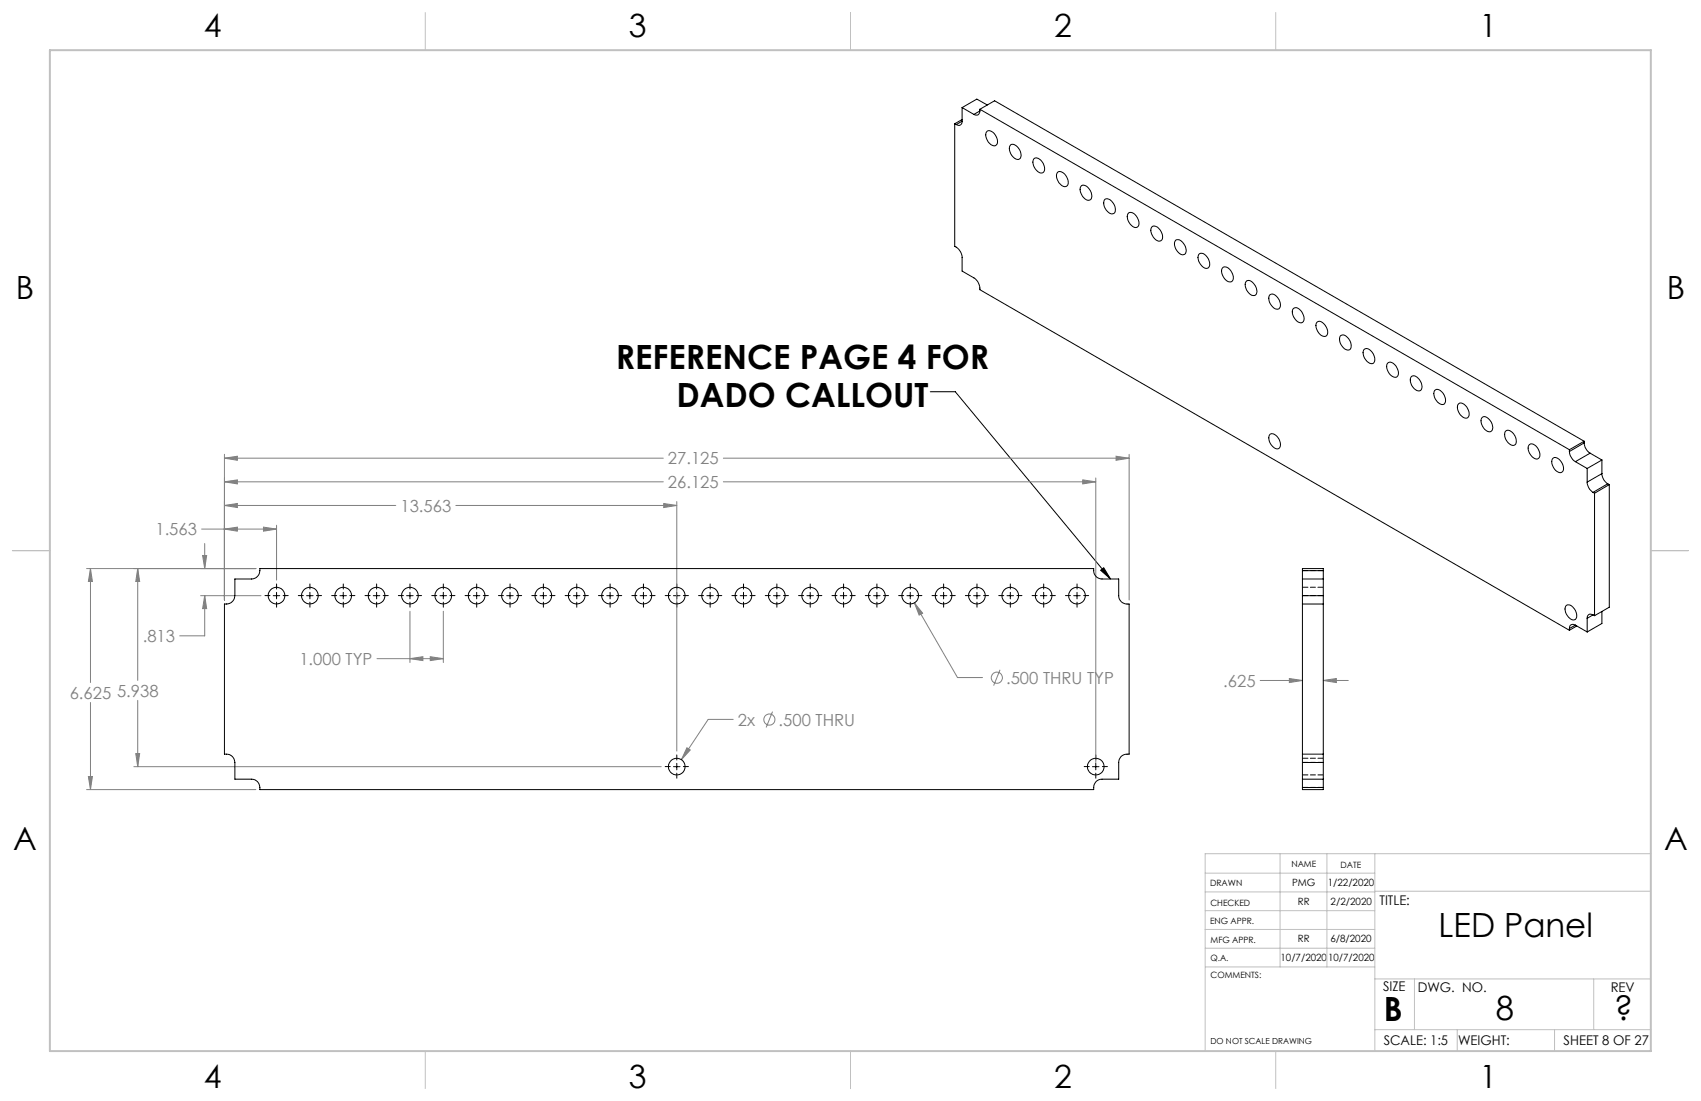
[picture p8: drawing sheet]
<svg xmlns="http://www.w3.org/2000/svg" width="432mm" height="279mm" viewBox="0 0 432 279" stroke-linecap="round" stroke-linejoin="round" font-family="sans-serif">
<g fill="none" stroke="#808080" stroke-width=".25">
<path d="M57 116.3l3.3-.5v1zM57 115.3v37M57 116.3h111.4M183.6 116.3h103M283.3 115.8l3.3 .5-3.3 .5zM286.6 115.3v37M51.2 134.3h19M52 137.9v6.4M57 134.3l3.3-.5v1zM57 128.3l3.3-.5v1zM57 122.3l3.3-.5v1zM57 128.3h43.5"/>
<path d="M57 122.3h111.4M66.9 133.8l3.3 .5-3.3 .5zM70.2 133.3v13.9M115.7 128.3h56.1M168.5 127.8l3.3 .5-3.3 .5zM171.8 127.3v63.3M183.6 122.3h94.6M274.8 121.8l3.4 .5-3.4 .5zM278.2 121.3v72.2M22 144.3h42.9M23 144.3l.5 3.3h-1.1zM23 144.3v28.9"/>
<path d="M35 144.3l.5 3.3h-1zM35 144.3v28.4M50.9 151.2h15.4M51.4 141h1.1l-.5 3.3zM52 151.2l.5 3.2h-1.1zM52 151.2v10.2h-6.4M104.1 155.1v13M112.5 155.1v13M232.1 153l2.1 2.6-.9 .5zM232.1 153l11 18.9h6.3M23 178.3v22.1M35 177.7v16.9"/>
<path d="M95.7 167.1h16.8M104.1 167.1l3.3-.4v.9zM109.2 166.7l3.3 .4-3.3 .5zM253.9 170l-1.7 4M319.9 172.7h10.7M327.3 172.2l3.3 .5-3.3 .5zM335.9 172.7l3.3-.5v1zM335.9 172.7h6.4M22.4 197.1h1.1l-.5 3.3zM34 194.6h133.9M34.5 191.2h1l-.5 3.4zM174.4 189.8l.8 .5-2.2 2.5z"/>
<path d="M186.1 182.6h-6.3l-6.8 10.2M196.1 180.6l-1.6 4M22 200.4h42.9"/>
<circle cx="253" cy="172" r="1.41"/>
<circle cx="195.3" cy="182.6" r="1.4"/>
</g>
<g fill="none" stroke="#000" stroke-width=".25">
<path d="M236.1 99.4h6.4l39.4 47.5M69.4 151.2h1.6M70.2 150.3v1.7M77.8 151.2h1.7M78.7 150.3v1.7M86.3 151.2h1.6M87.1 150.3v1.7M94.8 151.2h1.6M95.6 150.3v1.7M103.2 151.2h1.7M104.1 150.3v1.7M111.7 151.2h1.6"/>
<path d="M112.5 150.3v1.7M120.2 151.2h1.6M121 150.3v1.7M128.6 151.2h1.7M129.5 150.3v1.7M137.1 151.2h1.6M137.9 150.3v1.7M145.6 151.2h1.6M146.4 150.3v1.7M154 151.2h1.7M154.9 150.3v1.7M162.5 151.2h1.6"/>
<path d="M163.3 150.3v1.7M171 151.2h1.6M171.8 150.3v1.7M179.4 151.2h1.7M180.3 150.3v1.7M187.9 151.2h1.6M188.7 150.3v1.7M196.4 151.2h1.6M197.2 150.3v1.7M204.8 151.2h1.7M205.7 150.3v1.7M213.3 151.2h1.6"/>
<path d="M214.1 150.3v1.7M221.8 151.2h1.6M222.6 150.3v1.7M230.2 151.2h1.7M231.1 150.3v1.7M238.7 151.2h1.6M239.5 150.3v1.7M247.2 151.2h1.6M248 150.3v1.7M255.6 151.2h1.7M256.5 150.3v1.7M264.1 151.2h1.6"/>
<path d="M264.9 150.3v1.7M272.6 151.2h1.6M273.4 150.3v1.7M279.4 144.7l.8-.6 1.7 2.8zM171 194.6h1.6M171.8 193.7v1.7M277.3 194.6h1.7M278.2 193.7v1.7"/>
</g>
<g fill="none" stroke="#000" stroke-width=".25" stroke-dasharray="15.2 1.3 1.3 1.3">
<path d="M68.5 151.1h-1.2M70.2 149.5v-1.3M70.2 152.8v1.3M71.9 151.1h1.3M77 151.1h-1.3M78.7 149.5v-1.3M78.7 152.8v1.3M80.3 151.1h1.3M85.5 151.1h-1.3M87.1 149.5v-1.3M87.1 152.8v1.3M88.8 151.1h1.3"/>
<path d="M93.9 151.1h-1.2M95.6 149.5v-1.3M95.6 152.8v1.3M97.3 151.1h1.3M102.4 151.1h-1.3M104.1 149.5v-1.3M104.1 152.8v1.3M105.7 151.1h1.3M110.9 151.1h-1.3M112.5 149.5v-1.3M112.5 152.8v1.3M114.2 151.1h1.3"/>
<path d="M119.3 151.1h-1.2M121 149.5v-1.3M121 152.8v1.3M122.7 151.1h1.3M127.8 151.1h-1.3M129.5 149.5v-1.3M129.5 152.8v1.3M131.1 151.1h1.3M136.3 151.1h-1.3M137.9 149.5v-1.3M137.9 152.8v1.3M139.6 151.1h1.3"/>
<path d="M144.7 151.1h-1.2M146.4 149.5v-1.3M146.4 152.8v1.3M148.1 151.1h1.3M153.2 151.1h-1.3M154.9 149.5v-1.3M154.9 152.8v1.3M156.5 151.1h1.3M161.7 151.1h-1.3M163.3 149.5v-1.3M163.3 152.8v1.3M165 151.1h1.3"/>
<path d="M170.1 151.1h-1.2M171.8 149.5v-1.3M171.8 152.8v1.3M173.5 151.1h1.3M178.6 151.1h-1.3M180.3 149.5v-1.3M180.3 152.8v1.3M181.9 151.1h1.3M187.1 151.1h-1.3M188.7 149.5v-1.3M188.7 152.8v1.3M190.4 151.1h1.3"/>
<path d="M195.5 151.1h-1.2M197.2 149.5v-1.3M197.2 152.8v1.3M198.9 151.1h1.3M204 151.1h-1.3M205.7 149.5v-1.3M205.7 152.8v1.3M207.3 151.1h1.3M212.5 151.1h-1.3M214.1 149.5v-1.3M214.1 152.8v1.3M215.8 151.1h1.3"/>
<path d="M220.9 151.1h-1.2M222.6 149.5v-1.3M222.6 152.8v1.3M224.3 151.1h1.3M229.4 151.1h-1.3M231.1 149.5v-1.3M231.1 152.8v1.3M232.7 151.1h1.3M237.9 151.1h-1.3M239.5 149.5v-1.3M239.5 152.8v1.3M241.2 151.1h1.3"/>
<path d="M246.3 151.1h-1.2M248 149.5v-1.3M248 152.8v1.3M249.7 151.1h1.3M254.8 151.1h-1.3M256.5 149.5v-1.3M256.5 152.8v1.3M258.1 151.1h1.3M263.3 151.1h-1.3M264.9 149.5v-1.3M264.9 152.8v1.3M266.6 151.1h1.3"/>
<path d="M271.7 151.1h-1.2M273.4 149.5v-1.3M273.4 152.8v1.3M275.1 151.1h1.3M170.1 194.5h-1.2M171.8 192.9v-1.3M171.8 196.2v1.3M173.5 194.5h1.3M276.5 194.5h-1.3M278.2 192.9v-1.3M278.2 196.2v1.3M279.8 194.5h1.3"/>
</g>
<g fill="none" stroke="#c0c0c0" stroke-width=".25">
<path d="M108 3.2v9.5M215.9 3.2v9.5M323.8 3.2v9.5M3.1 139.7h9.6M419.1 139.7h9.5M324.9 216.6v28.8M336.8 216.6v28.8M349 216.6v50.1M419.1 216.6h-113.2v50.1M305.9 231.1h43.1M305.9 226.3h43.1M305.9 221.6h43.1"/>
<path d="M305.9 235.9h43.1M349 226.2h70.1M305.9 240.6h43.1M306 245.4h43M349 248.4h70.1M359.1 248.4v12.9M404.6 248.4v12.9M108 266.7v9.6M215.9 266.7v9.6M323.8 266.7v9.6M349 261.3h70.1M369.9 261.3v5.4"/>
<path d="M394.6 261.3v5.4"/>
</g>
<path d="M12.7 12.7h406.4v254h-406.4z" fill="none" stroke="#c0c0c0" stroke-width=".5"/>
<path d="M279.4 144.7l.8-.6 1.7 2.8z" fill="#000"/>
<path d="M57 116.3l3.3-.5v1zM283.3 115.8l3.3 .5-3.3 .5zM57 134.3l3.3-.5v1zM66.9 133.8l3.3 .5-3.3 .5zM168.5 127.8l3.3 .5-3.3 .5zM57 128.3l3.3-.5v1zM104.1 167.1l3.3-.4v.9zM109.2 166.7l3.3 .4-3.3 .5zM23 144.3l.5 3.3h-1.1zM22.4 197.1h1.1l-.5 3.3zM51.4 141h1.1l-.5 3.3zM52 151.2l.5 3.2h-1.1zM35 144.3l.5 3.3h-1zM34.5 191.2h1l-.5 3.4zM232.1 153l1.2 3.1 .9-.5zM174.4 189.8l-1.4 3 2.2-2.5zM57 122.3l3.3-.5v1zM274.8 121.8l3.4 .5-3.4 .5zM327.3 172.2l3.3 .5-3.3 .5zM335.9 172.7l3.3-.5v1z" fill="#808080"/>
<g fill="none" stroke="#000" stroke-width=".25">
<path d="M242.4 31.4v31.1a3.3 3.3 0 0 1 1.8 2.8v3.5l3 1.7a3.3 3.3 0 0 1 1.5 3l149.7 86.4M242.4 31.4l.3 .2M244.2 30.8a.9 .9 0 0 1-.4 .9 .9 .9 0 0 1-1.1-.1M244.2 27.3l3 1.7M244.2 27.3v3.5M244.2 30.3l-1.8 1.1M244.2 30.8l-1.5 .8M248.7 28.2a.93 .93 0 0 1-.4 .9 .93 .93 0 0 1-1.1-.1M248.7 27.7v.5M248.7 27.7l149.7 86.4M248.7 27.7l3.8-2.1 149.6 86.4M248.7 28.2l-1.5 .8"/>
<path d="M250.6 33.3a2.13 2.13 0 0 1 2.4 1.7l.2 .5a1.1 1.1 0 0 1-.6 1.5 1.1 1.1 0 0 1-1.4-.6 2.34 2.34 0 0 1-.6-3.1zM250.6 26.6l-2.6-1.4-3.8 2.1M256.6 36.7a2.27 2.27 0 0 1 2.6 2.2 1.08 1.08 0 0 1-.6 1.5 1.08 1.08 0 0 1-1.4-.6 2.41 2.41 0 0 1-.6-3.1zM262.6 40.2a2.27 2.27 0 0 1 2.5 2.2 1.08 1.08 0 0 1-.5 1.5 1.08 1.08 0 0 1-1.4-.6 2.41 2.41 0 0 1-.6-3.1zM268.6 43.6a2.13 2.13 0 0 1 2.4 1.8l.1 .5a1.08 1.08 0 0 1-.5 1.4 1.08 1.08 0 0 1-1.4-.6 2.31 2.31 0 0 1-.6-3.1zM274.6 47.1a2.1 2.1 0 0 1 2.4 1.8l.1 .4a1.08 1.08 0 0 1-.5 1.5 1.08 1.08 0 0 1-1.5-.6 2.34 2.34 0 0 1-.5-3.1zM280.5 50.6a2.11 2.11 0 0 1 2.5 1.7l.1 .5a1.08 1.08 0 0 1-.5 1.5 1.08 1.08 0 0 1-1.5-.6 2.41 2.41 0 0 1-.6-3.1zM286.5 54a2.06 2.06 0 0 1 2.5 1.8l.1 .4a1.08 1.08 0 0 1-.5 1.5 1.08 1.08 0 0 1-1.5-.6 2.41 2.41 0 0 1-.6-3.1zM292.5 57.5a2.06 2.06 0 0 1 2.5 1.7l.1 .5a1.1 1.1 0 0 1-.5 1.5 1.1 1.1 0 0 1-1.5-.6 2.34 2.34 0 0 1-.6-3.1zM298.5 60.9a2.11 2.11 0 0 1 2.5 1.8l.1 .4a1.08 1.08 0 0 1-.6 1.5 1.08 1.08 0 0 1-1.4-.6 2.41 2.41 0 0 1-.6-3.1zM304.5 64.4a2.06 2.06 0 0 1 2.4 1.7l.2 .5a1.08 1.08 0 0 1-.6 1.5 1.08 1.08 0 0 1-1.4-.6 2.41 2.41 0 0 1-.6-3.1zM310.5 67.8a2.06 2.06 0 0 1 2.4 1.8l.2 .5a1.1 1.1 0 0 1-.6 1.4 1.1 1.1 0 0 1-1.5-.6 2.34 2.34 0 0 1-.5-3.1z"/>
<path d="M316.4 71.3a2.11 2.11 0 0 1 2.5 1.8l.1 .4a1.08 1.08 0 0 1-.5 1.5 1.08 1.08 0 0 1-1.5-.6 2.41 2.41 0 0 1-.6-3.1zM322.2 75a1.16 1.16 0 0 1 1.9 .2 2.41 2.41 0 0 1 .6 3.2 2.11 2.11 0 0 1-2.5-1.8l-.1-.9zM328.4 78.2a2.06 2.06 0 0 1 2.5 1.8l.1 .4a1.02 1.02 0 0 1-.3 1.4 1.02 1.02 0 0 1-1.3-.2 2.89 2.89 0 0 1-1.2-3.2zM334.4 81.7a2.1 2.1 0 0 1 2.5 1.7l.1 .5a1.03 1.03 0 0 1-.3 1.3 1.03 1.03 0 0 1-1.3-.1 2.94 2.94 0 0 1-1.2-3.2zM340.2 85.3a1.16 1.16 0 0 1 1.9 .3 2.41 2.41 0 0 1 .6 3.1 2.11 2.11 0 0 1-2.5-1.7l-.2-1zM346.2 88.8a1.16 1.16 0 0 1 1.9 .3 2.41 2.41 0 0 1 .6 3.1 2.27 2.27 0 0 1-2.6-2.2zM352.2 92.3a1.16 1.16 0 0 1 1.8 .2 2.34 2.34 0 0 1 .6 3.1 2.13 2.13 0 0 1-2.4-1.7l-.2-.9zM358.4 95.5a2.11 2.11 0 0 1 2.4 1.8l.1 .4a1 1 0 0 1-.2 1.4 1 1 0 0 1-1.4-.2 2.65 2.65 0 0 1-.9-3.4zM364.1 99.2a1.16 1.16 0 0 1 1.9 .2 2.41 2.41 0 0 1 .6 3.2 2.27 2.27 0 0 1-2.6-2.3zM322.4 110.2a2.27 2.27 0 0 1 2.6 2.2 1.08 1.08 0 0 1-.5 1.5 1.08 1.08 0 0 1-1.5-.6 2.41 2.41 0 0 1-.6-3.1zM370.1 102.6a1.16 1.16 0 0 1 1.9 .3 2.34 2.34 0 0 1 .6 3.1 2.13 2.13 0 0 1-2.5-1.8l-.1-.9zM376.1 106.1a1.13 1.13 0 0 1 1.9 .3 2.37 2.37 0 0 1 .6 3 2.07 2.07 0 0 1-2.5-1.7l-.1-.9z"/>
<path d="M382.1 109.5a1.18 1.18 0 0 1 1.9 .3 2.42 2.42 0 0 1 .6 3.1 2.2 2.2 0 0 1-2.6-2.2zM388.1 113a1.18 1.18 0 0 1 1.9 .2 2.35 2.35 0 0 1 .5 3.1 2.1 2.1 0 0 1-2.4-1.7l-.2-.9zM394.3 116.2a2.07 2.07 0 0 1 2.4 1.8l.2 .5a1.02 1.02 0 0 1-.3 1.3 1.02 1.02 0 0 1-1.4-.2 2.86 2.86 0 0 1-1.1-3.1zM398.4 114.6a3.5 3.5 0 0 0 1.5 2.6M398.4 114.1v.5M399.9 117.2l3 1.7M402.1 112.4a3.4 3.4 0 0 0 1.5 2.6M402.1 112.4l-3.7 2.2M402.1 112l-3.7 2.1M402.1 112v.4M402.9 118.9v3.4M403.6 115l-3.7 2.2"/>
<path d="M403.6 115l3 1.7M406.6 116.7l-3.7 2.2M406.6 116.7v3.5M402.9 122.3a3.3 3.3 0 0 0 1.5 2.7M404.4 125l.4 .2M404.8 125.2v31M406.6 120.2a3.2 3.2 0 0 0 1.5 2.6M406.6 120.2l-3.7 2.1M408.1 122.8l-3.7 2.2M408.1 122.8l.4 .2M408.5 123l-3.7 2.2M408.5 123v31.1l-3.7 2.1"/>
<path d="M59.6 146.9h4.3a2.24 2.24 0 0 0 2.1-2.6h211.6a2.22 2.22 0 0 0 2.2 2.6h4.2v4.3a2.19 2.19 0 0 0 2.6 2.1v38.1a2.18 2.18 0 0 0-2.6 2.1v4.2h-4.2a2.15 2.15 0 0 0-2.2 2.7h-211.6a2.22 2.22 0 0 0-2.1-2.7h-4.3v-4.2a2.19 2.19 0 0 0-2.6-2.1v-38.1a2.22 2.22 0 0 0 2.6-2.1zM330.6 151.2v2.1M330.6 144.8v2.1M330.6 144.8v-.5h5.3v.5M330.6 153.3h5.3M330.6 146.9h5.3M330.6 146.9v4.3M330.6 153.3v38.1M330.6 151.2h5.3M330.6 144.8h5.3M335.9 151.2v2.1M335.9 144.8v2.1"/>
<path d="M335.9 146.9v4.3M335.9 153.3v38.1M397.7 153.6a2.06 2.06 0 0 1 2.4 1.8l.1 .4a1.08 1.08 0 0 1-.5 1.5 1.08 1.08 0 0 1-1.4-.6 2.41 2.41 0 0 1-.6-3.1zM398.4 159.5v.4M399.9 158.6a.92 .92 0 0 0-1-.1 .92 .92 0 0 0-.5 1M399.9 158.6l3 1.8M399.9 158.6l-1.5 .9M400.3 158.9l-1.9 1M402.9 156.9v3.5M404.4 156a.9 .9 0 0 0-1.1-.1 .9 .9 0 0 0-.4 1M404.4 156l.4 .2M404.4 156l-1.5 .9"/>
<path d="M406.6 155.2v3l-3.7 2.2M330.6 191.4v2.1M330.6 197.7v2.1M330.6 191.4h5.3M330.6 199.8v.6h5.3v-.6M330.6 197.7h5.3M330.6 193.5v4.2M330.6 193.5h5.3M330.6 199.8h5.3M335.9 191.4v2.1M335.9 197.7v2.1M335.9 193.5v4.2"/>
<circle cx="70.2" cy="151.2" r="2.11"/>
<circle cx="78.7" cy="151.2" r="2.11"/>
<circle cx="87.1" cy="151.2" r="2.11"/>
<circle cx="95.6" cy="151.2" r="2.11"/>
<circle cx="104.1" cy="151.2" r="2.11"/>
<circle cx="112.5" cy="151.2" r="2.11"/>
<circle cx="121" cy="151.2" r="2.11"/>
<circle cx="129.5" cy="151.2" r="2.11"/>
<circle cx="137.9" cy="151.2" r="2.11"/>
<circle cx="146.4" cy="151.2" r="2.11"/>
<circle cx="154.9" cy="151.2" r="2.11"/>
<circle cx="163.3" cy="151.2" r="2.11"/>
<circle cx="171.8" cy="151.2" r="2.11"/>
<circle cx="180.3" cy="151.2" r="2.11"/>
<circle cx="188.7" cy="151.2" r="2.11"/>
<circle cx="197.2" cy="151.2" r="2.11"/>
<circle cx="205.7" cy="151.2" r="2.11"/>
<circle cx="214.1" cy="151.2" r="2.11"/>
<circle cx="222.6" cy="151.2" r="2.11"/>
<circle cx="231.1" cy="151.2" r="2.11"/>
<circle cx="239.5" cy="151.2" r="2.11"/>
<circle cx="248" cy="151.2" r="2.11"/>
<circle cx="256.5" cy="151.2" r="2.11"/>
<circle cx="264.9" cy="151.2" r="2.11"/>
<circle cx="273.4" cy="151.2" r="2.11"/>
<circle cx="171.8" cy="194.6" r="2.11"/>
<circle cx="278.2" cy="194.6" r="2.11"/>
</g>
<path d="M335.9 144.8h-5.3M335.9 151.1h-5.3M335.9 149h-5.3M330.6 199.8h5.3M330.6 193.5h5.3M330.6 196.7h5.3M335.9 192.4h-5.3" fill="none" stroke="#000" stroke-width=".25" stroke-dasharray="1.3 .6" stroke-dashoffset="-.1"/>
<g font-size="8.5">
<text x="156.3" y="93.7">REFERENCE PAGE 4 FOR</text>
<text x="171.7" y="103.2">DADO CALLOUT</text>
<text x="365.2" y="237.7">LED Panel</text>
<text x="351.3" y="259">B</text>
<text x="379.7" y="258.9">8</text>
<text x="409.7" y="258.9">?</text>
</g>
<g font-size="8.1">
<text x="51.7" y="9.3">4</text>
<text x="159.7" y="9.3">3</text>
<text x="267.6" y="9.3">2</text>
<text x="375.6" y="9.3">1</text>
<text x="4" y="76">B</text>
<text x="423.1" y="76">B</text>
<text x="3.3" y="215.7">A</text>
<text x="422.4" y="215.7">A</text>
<text x="51.7" y="276">4</text>
<text x="159.7" y="276">3</text>
<text x="267.6" y="276">2</text>
<text x="375.6" y="276">1</text>
</g>
<g font-size="4.2" fill="#808080">
<text x="169.6" y="117.9">27.125</text>
<text x="169.6" y="123.9">26.125</text>
<text x="101.6" y="129.9">13.563</text>
<text x="39.5" y="135.9">1.563</text>
<text x="36.2" y="162.9">.813</text>
<text x="76" y="168.7">1.000 TYP</text>
<text x="255.4" y="173.5">.500 THRU TYP</text>
<text x="17.7" y="177.3">6.625 5.938</text>
<text x="310.5" y="174.3">.625</text>
<text x="187.3" y="184.1">2x</text>
<text x="197.7" y="184.1">.500 THRU</text>
</g>
<g font-size="3.4">
<text x="350.2" y="229.5">TITLE:</text>
<text x="351.1" y="251.6">SIZE</text>
<text x="359.9" y="251.6">DWG. NO.</text>
<text x="408.9" y="251.7">REV</text>
<text x="351.2" y="265.2">SCALE: 1:5</text>
<text x="370.1" y="265.3">WEIGHT:</text>
<text x="396.9" y="265.2">SHEET 8 OF 27</text>
</g>
<g font-size="2.5">
<text x="328" y="224.8">PMG</text>
<text x="337.1" y="224.9">1/22/2020</text>
<text x="329.5" y="229.6">RR</text>
<text x="337.8" y="229.7">2/2/2020</text>
<text x="329.5" y="239.1">RR</text>
<text x="337.7" y="239.1">6/8/2020</text>
<text x="325.1" y="243.9">10/7/2020</text>
<text x="337.2" y="243.8">10/7/2020</text>
</g>
<g font-size="2.2">
<text x="327.8" y="220.1">NAME</text>
<text x="340.3" y="220.2">DATE</text>
<text x="307.2" y="224.9">DRAWN</text>
<text x="307.3" y="229.8">CHECKED</text>
<text x="307.2" y="234.5">ENG APPR.</text>
<text x="307.3" y="239.2">MFG APPR.</text>
<text x="307.3" y="243.9">Q.A.</text>
<text x="307.3" y="248.1">COMMENTS:</text>
</g>
<text font-size="2.1" x="307.3" y="264.8">DO NOT SCALE DRAWING</text>
</svg>
